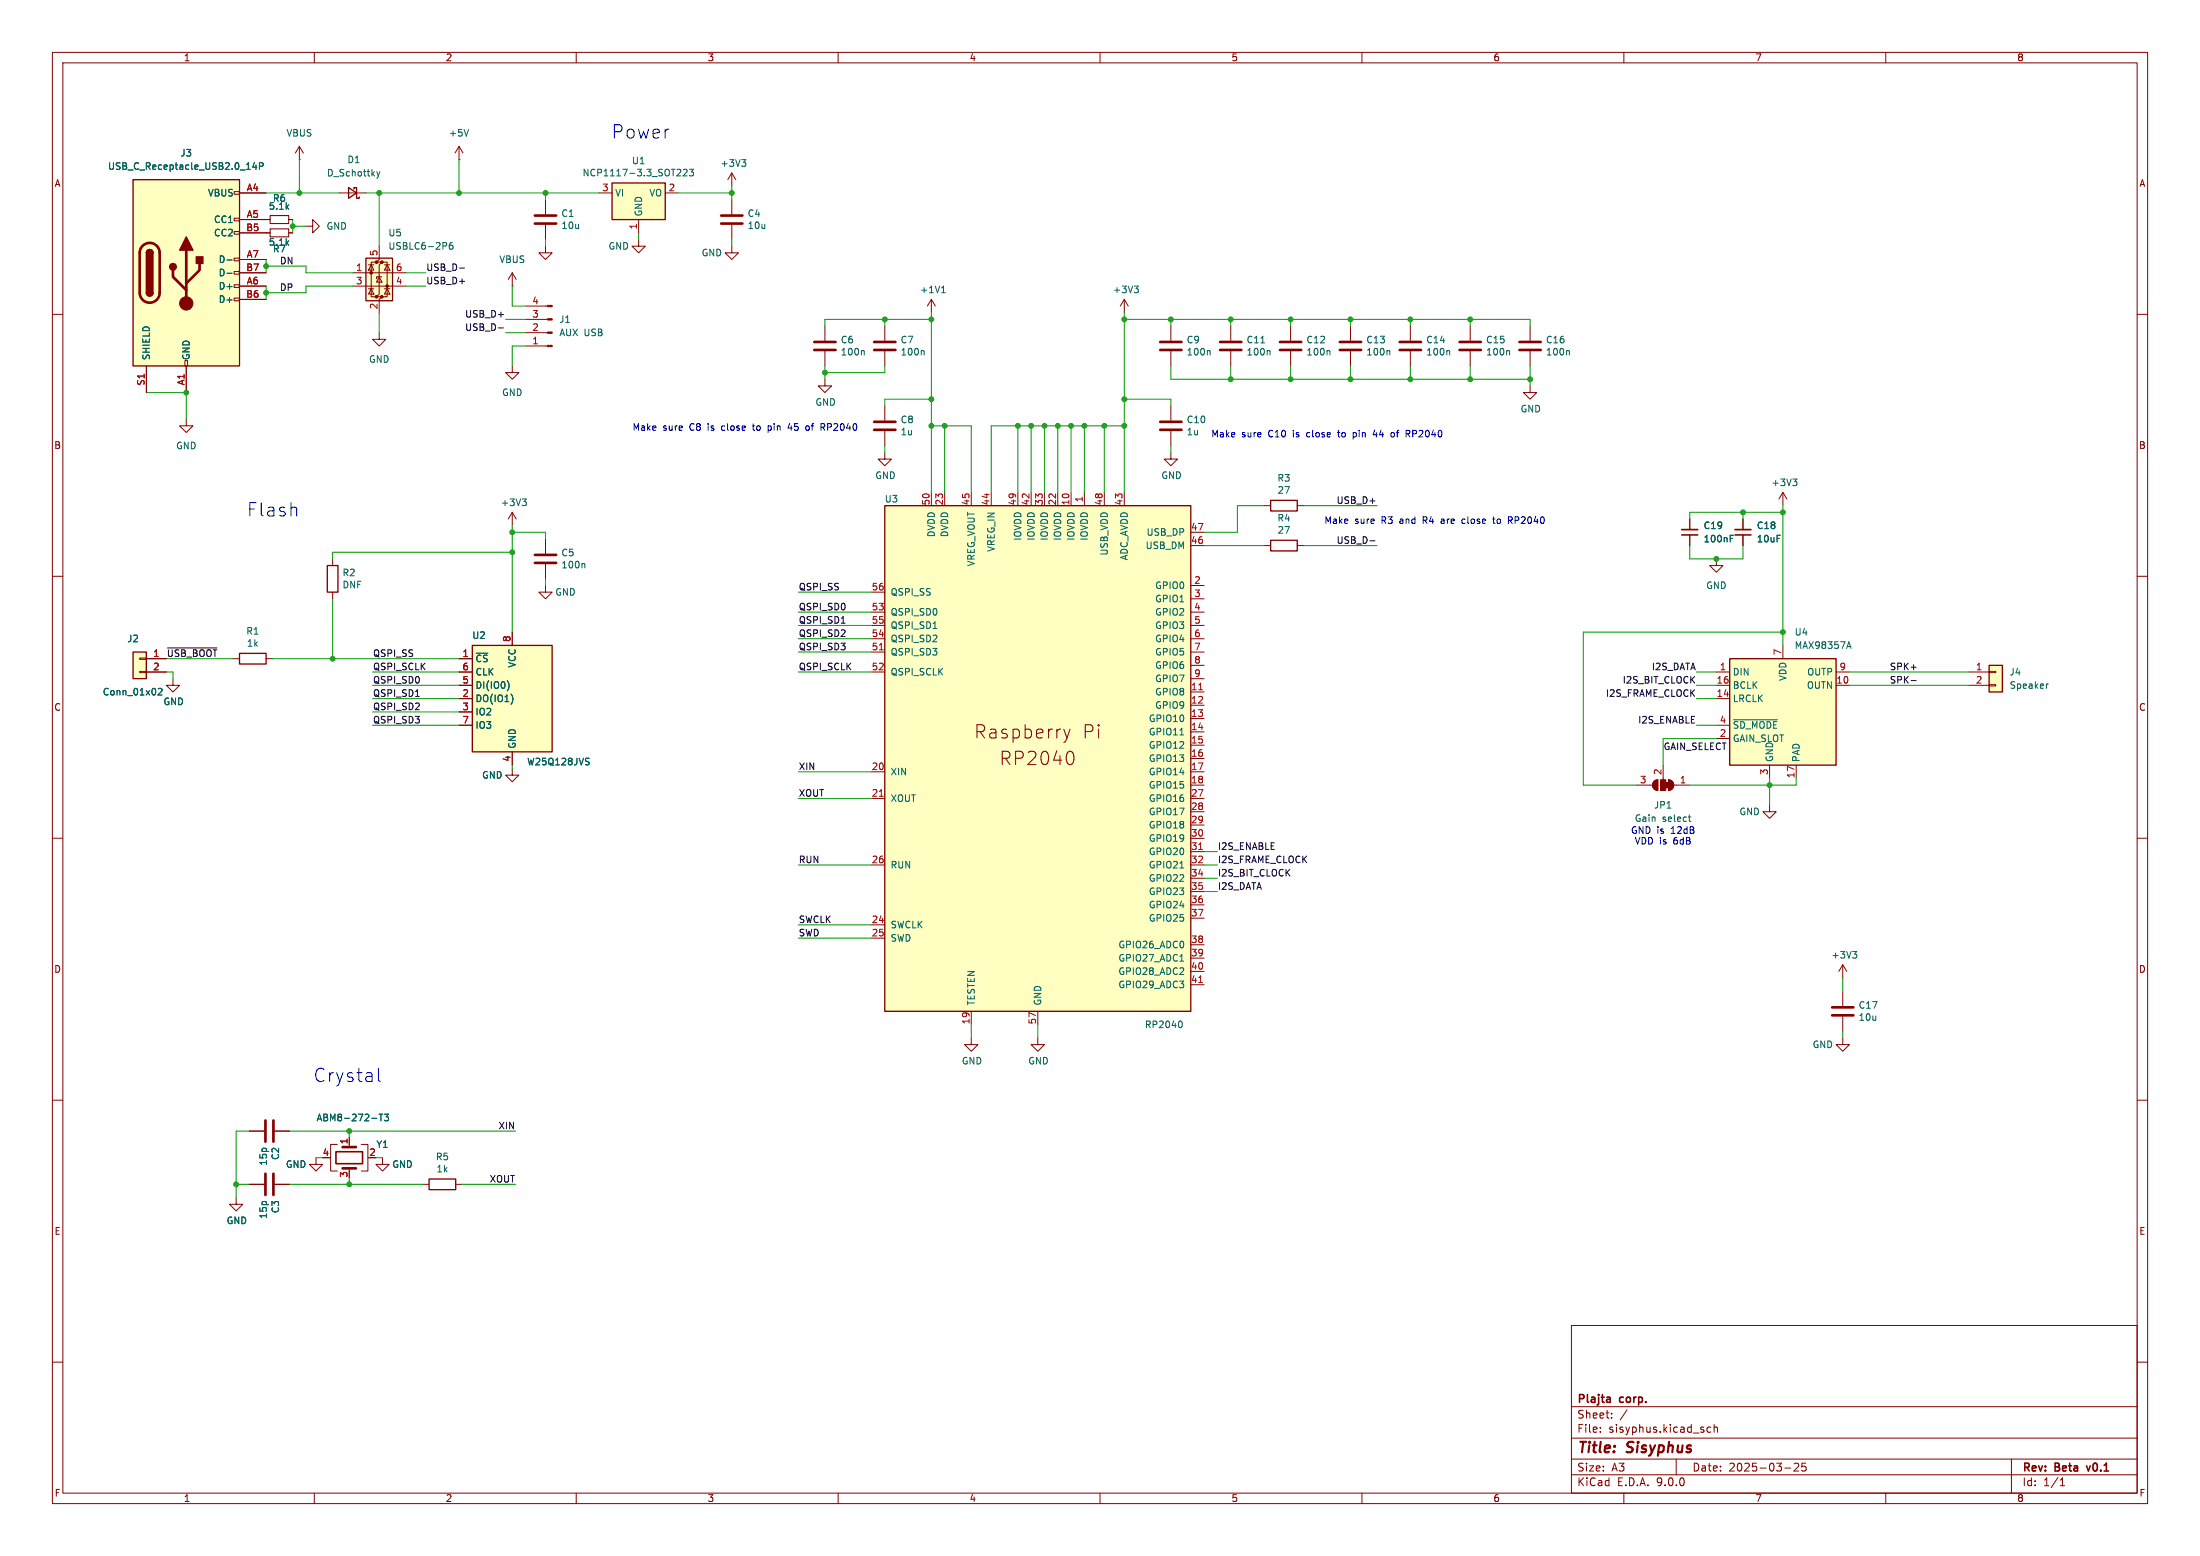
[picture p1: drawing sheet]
<svg xmlns="http://www.w3.org/2000/svg" width="420mm" height="297mm" viewBox="0 0 420 297" stroke-linecap="round" stroke-linejoin="round" font-family="sans-serif">
<g fill="none" stroke="#840000" stroke-width=".19">
<path d="M10 10h400v277h-400zM12 12h396v273h-396zM60 10v2M110 10v2M160 10v2M210 10v2M260 10v2M310 10v2M360 10v2M10 60h2M408 60h2M168.9 86.4v1.2h1.3l-1.3 1.3-1.3-1.3h1.3"/>
<path d="M10 110h2M408 110h2M10 160h2M408 160h2M351.8 184.2l-.8 1.2M351.8 184.2l.8 1.2M351.8 184.2v2.5M10 210h2M408 210h2M300 253h108v32h-108zM10 260h2M300 278.5h108"/>
<path d="M300 274.5h108M300 268.5h108M305.5 273.2v.2M305.5 272.5v.1M307.7 270.5v.2M307.7 269.8v.1M310.6 269.1l-1.3 1.9M320 278.5v3M326.6 272.5l-.4-.1-.3 .3 .1 .6h.6M327.2 272.5l.2-.1 .4 .1 .1 .9M327.2 271.9v1.5M342.5 279.4l.6-.1 .2 .1 .1 .3-1 1.1h1"/>
<path d="M344.7 279.3h-.7l-.1 .7 .3-.1h.5l.1 .2-.1 .5-.2 .2-.6-.2M384 278.5v6.5M408 260h2M60 285v2M110 285v2M160 285v2M210 285v2M260 285v2M300 281.5h108M310 285v2M340.7 280.2h1.2M360 285v2"/>
<path d="M393.3 283.6h.9M393.3 282.5l.4-.4v1.5"/>
</g>
<path d="M307.2 266.7l.2 .2v.8M307.4 267.6l-.5 .1M307.4 267l-.5 .1M398.3 279.8l.4 1" fill="none" stroke="#840000" stroke-width=".3"/>
<path d="M353.7 181.6h.8l-.5 .5M354.2 182.1l.3 .2v.3l-.3 .3" fill="none" stroke="#006464" stroke-width=".19"/>
<path d="M379.7 127h2.6v5.1h-2.6z" fill="#ffffc2"/>
<path d="M45.7 124.7h5.1v2h-5.1zM379.7 127h2.6v5.1h-2.6z" fill="none" stroke="#840000" stroke-width=".25"/>
<path d="M327.7 106.7v1.3h1.2l-1.2 1.2-1.3-1.2h1.3M327.7 106.7h.1M44.4 125.7h1.3M50.8 125.7h1.3M375.9 128.3h3.8M375.9 130.8h3.8M379.7 128.1h1.3v.3h-1.3zM379.7 130.7h1.3v.2h-1.3z" fill="none" stroke="#840000" stroke-width=".19"/>
<path d="M391 130.5l-.3 .2" fill="none" stroke="#006464" stroke-width=".19"/>
<path d="M90.2 123.2h15.2v20.3h-15.2z" fill="#ffffc2"/>
<path d="M90.2 123.2h15.2v20.3h-15.2z" fill="none" stroke="#840000" stroke-width=".25"/>
<path d="M87.6 125.7h2.6M87.6 128.3h2.6M87.6 130.8h2.6M87.6 133.4h2.6M87.6 135.9h2.6M87.6 138.4h2.6M97.8 120.7v2.5M97.8 143.5v2.6M337.8 153.7v1.2h1.3l-1.3 1.3-1.3-1.3h1.3" fill="none" stroke="#840000" stroke-width=".19"/>
<path d="M96.9 130a1.49 1.49 0 0 1 0 1.8M97.9 133v.9M112 144.7l.5 .1M112.2 145.4l.3 .2-.3 .4" fill="none" stroke="#006464" stroke-width=".19"/>
<path d="M330.2 125.7h20.3v20.4h-20.3z" fill="#ffffc2"/>
<path d="M330.2 125.7h20.3v20.4h-20.3z" fill="none" stroke="#840000" stroke-width=".25"/>
<g fill="none" stroke="#840000" stroke-width=".19">
<path d="M177.8 57.2l-.8 1.2M177.8 57.2l.8 1.2M177.8 57.2v2.5M214.6 57.2l-.7 1.2M214.6 57.2l.8 1.2M214.6 57.2v2.5M168.9 62.2v2.8M168.9 67.1v2.8M168.9 77.5v2.8M168.9 82.3v2.8M332.7 99.1v2M332.7 102.1v2"/>
<path d="M327.7 128.3h2.5M327.7 130.8h2.5M327.7 133.4h2.5M327.7 138.4h2.5M340.4 123.2v2.5M350.5 128.3h2.6M350.5 130.8h2.6M327.7 141h2.5M337.8 146.1v2.5M342.9 146.1v2.5M351.8 189.2v2.8M351.8 194.1v2.8"/>
</g>
<path d="M179.8 55.9h.7M179.9 54.9l.2-.3v1.3M216.5 54.6h.8l-.4 .5M217.1 55.1l.2 .2v.3l-.2 .3M176.2 66.9l.2 .2v.7M330.9 137.4h8.4M352.7 123.4h.6M353 122.5l.4 1.3" fill="none" stroke="#006464" stroke-width=".19"/>
<path d="M331.2 102.1h3.1" fill="none" stroke="#840000" stroke-width=".3"/>
<path d="M331.2 101.1h3.1" fill="none" stroke="#840000" stroke-width=".33"/>
<path d="M166.9 65.3h4M166.9 66.8h4M166.9 80.5h4M166.9 82h4M349.8 192.3h4M349.8 193.8h4" fill="none" stroke="#840000" stroke-width=".51"/>
<path d="M168.9 96.5h58.4v96.5h-58.4z" fill="#ffffc2"/>
<path d="M168.9 96.5h58.4v96.5h-58.4zM62.5 108h2v5h-2z" fill="none" stroke="#840000" stroke-width=".25"/>
<g fill="none" stroke="#840000" stroke-width=".19">
<path d="M177.8 94v2.5M180.3 94v2.5M185.4 94v2.5M189.2 94v2.5M194.3 94v2.5M196.8 94v2.5M199.4 94v2.5M201.9 94v2.5M204.5 94v2.5M207 94v2.5M210.8 94v2.5M214.6 94v2.5"/>
<path d="M223.5 86.4v1.2h1.3l-1.3 1.3-1.3-1.3h1.3M63.5 106.7v1.3M63.5 113v1.3M166.4 113h2.5M166.4 116.8h2.5M166.4 119.4h2.5M227.3 116.8h2.6M227.3 119.4h2.6M227.3 101.6h2.6M227.3 104.1h2.6M227.3 111.8h2.6M227.3 114.3h2.6"/>
<path d="M166.4 121.9h2.5M166.4 124.5h2.5M166.4 128.3h2.5M203.1 139.2l.6 1.7M204.3 139.2l-.6 1.7M227.3 121.9h2.6M227.3 124.5h2.6M227.3 127h2.6M227.3 129.5h2.6M227.3 132.1h2.6M227.3 134.6h2.6M227.3 137.2h2.6"/>
<path d="M227.3 139.7h2.6M166.4 147.3h2.5M166.4 152.4h2.5M203.7 140.9l-.3 .6M204.7 143.5a1.9 1.9 0 0 1 0 2.3M227.3 147.3h2.6M227.3 152.4h2.6M227.3 142.2h2.6M227.3 144.8h2.6M227.3 149.9h2.6M227.3 154.9h2.6M227.3 157.5h2.6"/>
<path d="M166.4 165.1h2.5M166.4 176.5h2.5M166.4 179.1h2.5M227.3 165.1h2.6M227.3 160h2.6M227.3 162.6h2.6M227.3 167.6h2.6M227.3 170.2h2.6M227.3 172.7h2.6M227.3 175.3h2.6M185.4 198.1v1.3h1.3l-1.3 1.3-1.3-1.3h1.3M185.4 193v2.6"/>
<path d="M198.1 198.1v1.3h1.3l-1.3 1.3-1.3-1.3h1.3M198.1 193v2.6M227.3 180.3h2.6M227.3 182.9h2.6M227.3 185.4h2.6M227.3 188h2.6"/>
</g>
<path d="M178.1 120h.8M225.2 140.3h.8M225.2 165.7h.8M225.2 183.5h.8M225.4 194.9a.79 .79 0 0 1 0 1.3" fill="none" stroke="#006464" stroke-width=".19"/>
<path d="M167.9 124h.7M228.8 131.7h.8M167.9 152h.7M228.8 162.1h.8M228.8 187.5h.8" fill="none" stroke="#a90000" stroke-width=".19"/>
<path d="M25.4 124.5h2.5v5h-2.5z" fill="#ffffc2"/>
<path d="M25.4 124.5h2.5v5h-2.5zM81.9 225h5.1v2.1h-5.1z" fill="none" stroke="#840000" stroke-width=".25"/>
<g fill="none" stroke="#840000" stroke-width=".19">
<path d="M139.7 33l-.8 1.3M139.7 33l.8 1.3M139.7 33v2.6M121.9 45.7v1.3h1.3l-1.3 1.3-1.3-1.3h1.3M223.5 77.5v2.8M223.5 82.3v2.8M322.6 99.1v2M104.1 111.8v1.2h1.3l-1.3 1.3-1.2-1.3h1.2M104.1 102.9v2.8M104.1 107.7v2.8M322.6 102.1v2M26.7 125.6h1.2v.3h-1.2z"/>
<path d="M26.7 128.1h1.2v.3h-1.2zM27.9 125.7h3.8M27.9 128.3h3.8M33 129.5v1.3h1.3l-1.3 1.3-1.3-1.3h1.3M97.8 146.7v1.3h1.3l-1.3 1.2-1.3-1.2h1.3M47.6 215.9h2.8M52.5 215.9h2.7M64.4 218.4h-1.3v5.1h1.3M66.7 217.2v1.2M69 218.4h1.2v5.1h-1.2M45.1 228.6v1.3h1.3l-1.3 1.2-1.3-1.2h1.3M47.6 226.1h2.8"/>
<path d="M52.5 226.1h2.7M60.3 221v1.2h1.3l-1.3 1.3-1.2-1.3h1.2M62.9 221h.2M66.7 223v.5M73 221v1.2h1.3l-1.3 1.3-1.2-1.3h1.2M80.6 226.1h1.3M87 226.1h1.3"/>
</g>
<path d="M141.6 30.5h.8l-.4 .5M142.1 31l.3 .2v.3l-.3 .2M111.5 107.6l.1 .1v.7M330.3 102.8h.4M330.3 102.2h.6M30.2 131.5l.5-.1 .2 .4-.8 .9h.8M71 213.5h.9M72.3 212.7h.8M72.7 212.7v1.2M73.4 212.7h.8l-.5 .5 .4 .1v.5l-.2 .1-.5-.1" fill="none" stroke="#006464" stroke-width=".19"/>
<path d="M221.5 80.5h4.1M221.5 82h4.1M102.1 105.9h4.1M102.1 107.4h4.1M50.7 213.9v4M52.2 213.9v4M65.4 218.9h2.5M50.7 224v4.1M52.2 224v4.1M65.4 223h2.5" fill="none" stroke="#840000" stroke-width=".51"/>
<path d="M321.1 102.1h3M64.1 219.8h5.1v2.3h-5.1z" fill="none" stroke="#840000" stroke-width=".3"/>
<path d="M321.1 101.1h3" fill="none" stroke="#840000" stroke-width=".33"/>
<path d="M116.8 34.9h10.2v7h-10.2z" fill="#ffffc2"/>
<path d="M116.8 34.9h10.2v7h-10.2z" fill="none" stroke="#840000" stroke-width=".25"/>
<g fill="none" stroke="#840000" stroke-width=".19">
<path d="M104.1 38.1v2.8M114.3 36.8h2.5M127 36.8h2.5M139.7 38.1v2.8M97.8 54.6h.1M97.8 52.1l-.8 1.2M97.8 52.1l.8 1.2M97.8 52.1v2.5M100.3 58.4h4.2M104.1 47v1.3h1.3l-1.3 1.2-1.2-1.2h1.2M104.1 42.9v2.8M121.9 41.9v2.6"/>
<path d="M139.7 47v1.3h1.3l-1.3 1.2-1.3-1.2h1.3M139.7 42.9v2.8M100.3 66h4.2M100.3 63.5h4.2M100.3 61h4.2M157.5 72.4v1.3h1.2l-1.2 1.2-1.3-1.2h1.3M157.5 62.2v2.8M157.5 67.1v2.8M257.8 62.2v2.8M257.8 67.1v2.8M269.2 62.2v2.8M269.2 67.1v2.8"/>
<path d="M280.7 62.2v2.8M280.7 67.1v2.8M292.1 73.7v1.2h1.3l-1.3 1.3-1.3-1.3h1.3M292.1 62.2v2.8M292.1 67.1v2.8M340.4 94l-.8 1.3M340.4 94l.7 1.3M340.4 94v2.5M312.4 149.9h3.1M315.8 149.1l.7-.3v2.1a1.02 1.02 0 0 1-.9-.7 1.02 1.02 0 0 1 .2-1.1zM317.5 146.1v2.7M318.5 148.8a1.02 1.02 0 0 1 1 1.1 1.02 1.02 0 0 1-1 1z"/>
<path d="M319.5 149.9h3.1M351.8 198.1v1.3h1.3l-1.3 1.3-1.3-1.3h1.3"/>
</g>
<g fill="none" stroke="#006464" stroke-width=".19">
<path d="M129.2 33.6h.8M129.9 32.4v.4M130.4 32.4l.5-.1 .3 .4-.8 .9h.8M131.6 32.3h.8l-.4 .5 .3 .1v.6l-.2 .1-.5-.1M164.8 66.9l.2 .2v.7M265.1 66.9l.2 .2v.7M276.6 66.9l.1 .2v.7M288 66.9l.2 .2v.7M299.4 66.9l.2 .2v.7M342.3 91.4h.7l-.4 .5M342.8 91.9l.2 .3v.3l-.2 .2M322.3 155.9h.5"/>
<path d="M322.5 156.6l.3 .2"/>
</g>
<g fill="none" stroke="#840000" stroke-width=".51">
<path d="M102.1 41.1h4.1M102.1 42.7h4.1M137.7 41.1h4M137.7 42.7h4M155.4 65.3h4.1M155.4 66.8h4.1M255.8 65.3h4M255.8 66.8h4M267.2 65.3h4.1M267.2 66.8h4.1M278.6 65.3h4.1M278.6 66.8h4.1"/>
<path d="M290.1 65.3h4M290.1 66.8h4"/>
</g>
<g fill="#840000" stroke="#840000" stroke-width=".19">
<path d="M104.5 65.9h.9v.3h-.9z"/>
<path d="M104.5 63.4h.9v.2h-.9z"/>
<path d="M104.5 60.8h.9v.3h-.9z"/>
<path d="M104.5 58.3h.9v.2h-.9z"/>
<path d="M318 149.4h.5v1h-.5z"/>
<path d="M318.5 148.8a1.02 1.02 0 0 1 1 1.1 1.02 1.02 0 0 1-1 1z"/>
<path d="M317 148.8h1v2.1h-1z"/>
<path d="M315.8 149.1l.7-.3v2.1a1.02 1.02 0 0 1-.9-.7 1.02 1.02 0 0 1 .2-1.1z"/>
</g>
<path d="M69.8 49.3h5.1v8.1h-5.1z" fill="#ffffc2"/>
<g fill="#840000" stroke="#840000" stroke-width=".19">
<circle cx="70.9" cy="52.1" r=".25"/>
<circle cx="71.9" cy="50" r=".25"/>
<circle cx="71.9" cy="56.6" r=".25"/>
<circle cx="72.9" cy="50" r=".25"/>
<circle cx="72.9" cy="56.6" r=".25"/>
<circle cx="73.9" cy="54.6" r=".25"/>
</g>
<g fill="none" stroke="#840000" stroke-width=".19">
<path d="M57.1 30.5h.1M57.1 27.9l-.7 1.3M57.1 27.9l.8 1.3M57.1 27.9v2.6M64.8 36.8h5M87.6 30.5h.1M87.6 27.9l-.7 1.3M87.6 27.9l.8 1.3M87.6 27.9v2.6M50.8 41.9h.8M50.8 44.5h.8M55.1 41.9h.8"/>
<path d="M55.1 44.5h.8M67.3 52.1h10.2M67.3 54.6h10.2M70.4 55.1h1M70.4 50.5h1M70.9 50.5l.5 1.1h-1zM70.9 55.1l.5 1h-1zM71.9 50h-1v6.6h1M72.4 47v2.5l-.5 .5h1l-.5 .5v5.6l-.5 .5h1l-.5 .6v2.5M72.4 52.8l.5 1h-1zM72.9 52.8h-1v.4M72.9 50h1v6.6h-1"/>
<path d="M73.4 55.1h1M73.4 50.5h1M73.9 50.5l.5 1.1h-1zM73.9 55.1l.5 1h-1zM72.4 63.5v1.3h1.3l-1.3 1.2-1.3-1.2h1.3M97.8 69.9v1.2h1.3l-1.3 1.3-1.3-1.3h1.3M234.9 62.2v2.8M234.9 67.1v2.8M97.8 97.8l-.8 1.3M97.8 97.8l.8 1.3M97.8 97.8v2.5M241.3 96.5h1.3"/>
<path d="M247.6 96.5h1.3M241.3 104.1h1.3M247.6 104.1h1.3"/>
</g>
<path d="M66.5 35.8l1.6 1-1.6 1zM67.6 36.1v-.3h.5v2h.5v-.2M69.8 49.3h5.1v8.1h-5.1zM242.6 95.5h5v2h-5zM242.6 103.1h5v2.1h-5z" fill="none" stroke="#840000" stroke-width=".25"/>
<path d="M71.9 32.8l.3 .8M72.2 33.6l-.3 .4M72.5 32.8l-.3 .8M89.4 24.7l-.4 1.3M85.2 46.4l.1 .1-.1 .4M86.4 46.3l-.4 .1a.86 .86 0 0 0 0 1.2l.4-.2 .1-.4-.3-.2h-.3l-.1 .2M240.7 65.5h.7M242.3 66.9l.2 .2v.7M99.7 95.2h.8l-.5 .5M100.2 95.7l.3 .3v.3l-.3 .2" fill="none" stroke="#006464" stroke-width=".19"/>
<path d="M232.9 65.3h4.1M232.9 66.8h4.1" fill="none" stroke="#840000" stroke-width=".51"/>
<path d="M51.6 41.1h3.5v1.6h-3.5zM51.6 43.7h3.5v1.5h-3.5z" fill="none" stroke="#840000" stroke-width=".2"/>
<path d="M25.4 34.3h20.3v35.6h-20.3z" fill="#ffffc2"/>
<g fill="none" stroke="#840000" stroke-width=".19">
<path d="M44.7 36.6h1v.5h-1zM45.7 36.8h5.1M44.7 41.7h1v.5h-1zM44.7 44.2h1v.5h-1zM44.7 49.3h1v.5h-1zM44.7 51.8h1v.5h-1zM44.7 54.4h1v.5h-1zM44.7 56.9h1v.5h-1zM45.7 41.9h5.9M45.7 44.5h5.9M45.7 49.5h5.1M45.7 52.1h5.1"/>
<path d="M45.7 54.6h5.1M45.7 57.2h5.1M55.1 41.9h.8M55.1 44.5h.8M58.4 43.2h1.3v-1.3l1.3 1.3-1.3 1.3v-1.3M27.9 69.9v5M35.3 68.8h.5v1.1h-.5zM35.6 69.9v5M223.5 62.2v2.8M223.5 67.1v2.8M246.4 62.2v2.8M246.4 67.1v2.8"/>
<path d="M35.6 80v1.3h1.2l-1.2 1.3-1.3-1.3h1.3M322.6 99.1v2M332.7 99.1v2M322.6 102.1v2M332.7 102.1v2M27.9 125.7h3.8M27.9 128.3h3.8M87.6 125.7h2.6M87.6 128.3h2.6M87.6 130.8h2.6M87.6 133.4h2.6M87.6 135.9h2.6"/>
<path d="M87.6 138.4h2.6M97.8 120.7v2.5M97.8 143.5v2.6M47.6 215.9h2.8M52.5 215.9h2.7M66.7 217.2v1.2M47.6 226.1h2.8M52.5 226.1h2.7"/>
</g>
<path d="M25.4 34.3h20.3v35.6h-20.3zM27.9 48.3a.64 .64 0 0 1 .7-.7 .64 .64 0 0 1 .6 .7M27.9 55.9a.64 .64 0 0 0 .7 .6 .64 .64 0 0 0 .6-.6" fill="none" stroke="#840000" stroke-width=".25"/>
<path d="M27.2 46.9a1.9 1.9 0 0 1 2.1-.4 1.9 1.9 0 0 1 1.2 1.8v7.6a1.91 1.91 0 0 1-1.9 1.9 1.91 1.91 0 0 1-1.9-1.9v-7.8l.1-.6zM33 51.6v1.2l2.6 2.6M35.6 47.8v10.1M38.1 50.3v1.3l-2.5 2.5M221.5 65.3h4.1M221.5 66.8h4.1M244.3 65.3h4.1M244.3 66.8h4.1" fill="none" stroke="#840000" stroke-width=".51"/>
<g fill="#840000" stroke="#840000" stroke-width=".25">
<path d="M27.9 48.3h1.3v7.6h-1.3z"/>
<path d="M28.1 47.8a.64 .64 0 0 1 .7-.1 .64 .64 0 0 1 .4 .6h-1.3z"/>
<path d="M27.9 55.9h1.3a.64 .64 0 0 1-.6 .6 .64 .64 0 0 1-.7-.6z"/>
<path d="M35.6 45.2l1.2 2.6h-2.5z"/>
<path d="M37.5 49h1.2v1.3h-1.2z"/>
<circle cx="33" cy="50.9" r=".63"/>
</g>
<circle cx="35.6" cy="57.9" r="1.27" fill="#840000" stroke="#840000" stroke-width=".19"/>
<g fill="none" stroke="#006464" stroke-width=".19">
<path d="M48.6 31l-.3 .9h.7M48.9 31.5v.8M49.5 31.7h.6l.2-.2-.1-.3-.7-.1v1.2M43.3 49.6h1M43.3 52.2h1M230.8 66.9l.2 .2v.7M253.7 66.9l.2 .2v.7M330.3 102.8h.4M330.3 102.2h.6M30.2 131.5l.5-.1 .2 .4-.8 .9h.8M96.9 130a1.49 1.49 0 0 1 0 1.8M97.9 133v.9"/>
<path d="M112 144.7l.5 .1M112.2 145.4l.3 .2-.3 .4M71 213.5h.9M72.3 212.7h.8M72.7 212.7v1.2M73.4 212.7h.8l-.5 .5 .4 .1v.5l-.2 .1-.5-.1"/>
</g>
<path d="M87.7 51.2h1M95.1 62.6h1M160.6 119h.7M261.5 103.2h1M32 123.7h9.4M79.3 132.9h.7M364.8 129.9h1" fill="none" stroke="#0f0f0f" stroke-width=".19"/>
<g fill="none" stroke="#009600" stroke-width=".19">
<path d="M50.8 36.8h14M57.1 30.5v6.3M69.8 36.8h44.5M72.4 36.8v10.2M87.6 30.5v6.3M104.1 36.8v1.3M129.5 36.8h10.2M139.7 35.6v2.5M50.8 49.5v2.6M50.8 54.6v2.6M50.8 50.8h7.6v1.3h8.9M55.9 41.9v2.6"/>
<path d="M55.9 43.2h2.5M67.3 54.6h-8.9v1.3h-7.6M72.4 59.7v3.8M77.5 54.6h3.8M77.5 52.1h3.8M97.8 54.6v3.8h2.5M104.1 45.7v1.3M121.9 44.5v1.2M139.7 45.7v1.3M177.8 59.7v34.3M214.6 59.7v34.3M27.9 74.9h7.7v5.1"/>
<path d="M96.5 61h3.8M96.5 63.5h3.8M100.3 66h-2.5v3.9M157.5 69.9v2.5M168.9 61v1.2M168.9 69.9v1.2h-11.4M177.8 61h-20.3v1.2M177.8 76.2h-8.9v1.3M214.6 61h77.5v1.2M214.6 76.2h8.9v1.3M223.5 61v1.2M223.5 69.9v2.5h68.6"/>
<path d="M234.9 61v1.2M234.9 69.9v2.5M246.4 61v1.2M246.4 69.9v2.5M257.8 61v1.2M257.8 69.9v2.5M269.2 61v1.2M269.2 69.9v2.5M280.7 61v1.2M280.7 69.9v2.5M292.1 69.9v3.8M168.9 85.1v1.3"/>
<path d="M177.8 81.3h7.6v12.7M180.3 81.3v12.7M194.3 81.3v12.7M196.8 81.3v12.7M199.4 81.3v12.7M201.9 81.3v12.7M204.5 81.3v12.7M207 81.3v12.7M210.8 81.3v12.7M214.6 81.3h-25.4v12.7M223.5 85.1v1.3M241.3 96.5h-5.1v5.1h-6.3"/>
<path d="M248.9 96.5h14M332.7 97.8v1.3M340.4 96.5v26.7M340.4 97.8h-17.8v1.3M63.5 114.3v11.4M97.8 100.3v20.4M97.8 101.6h6.3v1.3M97.8 105.4h-34.3v1.3M104.1 110.5v1.3M152.4 119.4h14M152.4 116.8h14M152.4 113h14"/>
<path d="M229.9 104.1h11.4M248.9 104.1h14M322.6 104.1v2.6h10.1v-2.6M31.7 128.3h1.3v1.2M31.7 125.7h12.7M52.1 125.7h35.5M71.1 128.3h16.5M71.1 138.4h16.5M71.1 133.4h16.5M71.1 135.9h16.5M71.1 130.8h16.5M152.4 124.5h14"/>
<path d="M152.4 128.3h14M152.4 121.9h14M323.8 128.3h3.9M323.8 138.4h3.9M323.8 133.4h3.9M323.8 130.8h3.9M340.4 120.7h-38.1v29.2h10.1M353.1 128.3h22.8M353.1 130.8h22.8M97.8 146.1v.6M152.4 152.4h14M152.4 147.3h14"/>
<path d="M327.7 141h-10.2v5.1M337.8 148.6v5.1M342.9 148.6v1.3h-20.3M152.4 179.1h14M152.4 176.5h14M152.4 165.1h14M229.9 165.1h2.5M229.9 170.2h2.5M229.9 162.6h2.5M229.9 167.6h2.5M185.4 195.6v2.5M198.1 195.6v2.5"/>
<path d="M351.8 186.7v2.5M351.8 196.9v1.2M47.6 215.9h-2.5v12.7M55.2 215.9h43.2M66.7 215.9v1.3M45.1 226.1h2.5M55.2 226.1h25.4M60.3 221h1.3M66.7 224.8v1.3M71.8 221h1.2M88.3 226.1h10.1"/>
</g>
<g fill="none" stroke="#0000c2" stroke-width=".19">
<path d="M143.6 81.3h.5M143.8 80.9l.1 1.2M146.6 81.3v1.3M146.6 82.1h.4M147 81.3l-.4 .1M150.7 80.8l-.3 .9h.8M154 81.4l.3-.1 .2 .2-.1 .5-.1 .1h-.3M156.7 80.9h.5l.3 .2-.2 .4h-.6M157 81.5l.5 .6M255.3 82.6h.5M255.5 82.1l.1 1.2M258.3 82.6v1.2"/>
<path d="M258.3 83.3l.4 .1M258.7 82.6h-.4M262.4 82.1l-.3 .9h.8M265.7 82.6h.3l.2 .2-.1 .5-.1 .1-.3-.1M268.4 82.1h.5l.3 .3-.2 .3-.6 .1M268.7 82.8l.5 .6M275.3 99.1h-.2M275.3 99.4l-.2 .2 .2 .3M279.6 99.1h-.4l-.1 .2v.5l.5 .1M284.9 99.1h.5M285.1 98.6v1.1l.3 .2M288 98.6h.5l.2 .3-.1 .4h-.6"/>
<path d="M288.3 99.3l.4 .6M72.2 203.9v2.2l.4 .3"/>
</g>
<g fill="#009600" stroke="#009600" stroke-width=".19">
<circle cx="246.4" cy="72.4" r=".46"/>
<circle cx="246.4" cy="61" r=".46"/>
<circle cx="234.9" cy="61" r=".46"/>
<circle cx="223.5" cy="61" r=".46"/>
<circle cx="234.9" cy="72.4" r=".46"/>
<circle cx="332.7" cy="97.8" r=".46"/>
<circle cx="327.7" cy="106.7" r=".46"/>
<circle cx="214.6" cy="81.3" r=".46"/>
<circle cx="199.4" cy="81.3" r=".46"/>
<circle cx="196.8" cy="81.3" r=".46"/>
<circle cx="194.3" cy="81.3" r=".46"/>
<circle cx="210.8" cy="81.3" r=".46"/>
<circle cx="204.5" cy="81.3" r=".46"/>
<circle cx="207" cy="81.3" r=".46"/>
<circle cx="201.9" cy="81.3" r=".46"/>
<circle cx="177.8" cy="81.3" r=".46"/>
<circle cx="214.6" cy="76.2" r=".46"/>
<circle cx="214.6" cy="61" r=".46"/>
<circle cx="340.4" cy="97.8" r=".46"/>
<circle cx="340.4" cy="120.7" r=".46"/>
<circle cx="337.8" cy="149.9" r=".46"/>
<circle cx="257.8" cy="61" r=".46"/>
<circle cx="257.8" cy="72.4" r=".46"/>
<circle cx="269.2" cy="72.4" r=".46"/>
<circle cx="280.7" cy="61" r=".46"/>
<circle cx="269.2" cy="61" r=".46"/>
<circle cx="280.7" cy="72.4" r=".46"/>
<circle cx="292.1" cy="72.4" r=".46"/>
<circle cx="168.9" cy="61" r=".46"/>
<circle cx="139.7" cy="36.8" r=".46"/>
<circle cx="104.1" cy="36.8" r=".46"/>
<circle cx="157.5" cy="71.1" r=".46"/>
<circle cx="66.7" cy="215.9" r=".46"/>
<circle cx="45.1" cy="226.1" r=".46"/>
<circle cx="66.7" cy="226.1" r=".46"/>
<circle cx="177.8" cy="76.2" r=".46"/>
<circle cx="180.3" cy="81.3" r=".46"/>
<circle cx="177.8" cy="61" r=".46"/>
<circle cx="63.5" cy="125.7" r=".46"/>
<circle cx="50.8" cy="50.8" r=".46"/>
<circle cx="50.8" cy="55.9" r=".46"/>
<circle cx="35.6" cy="74.9" r=".46"/>
<circle cx="97.8" cy="105.4" r=".46"/>
<circle cx="97.8" cy="101.6" r=".46"/>
<circle cx="87.6" cy="36.8" r=".46"/>
<circle cx="72.4" cy="36.8" r=".46"/>
<circle cx="57.1" cy="36.8" r=".46"/>
<circle cx="55.9" cy="43.2" r=".46"/>
</g>
<g font-size="3.5" fill="#0000c2">
<text x="116.6" y="26.7">Power</text>
<text x="47" y="98.8">Flash</text>
<text x="59.7" y="206.8">Crystal</text>
</g>
<g font-size="3.5" fill="#840000">
<text x="185.9" y="141.2">Raspberry</text>
<text x="206.6" y="141.2">Pi</text>
<text x="190.8" y="146.3">RP2040</text>
</g>
<g font-size="2.8" fill="#840000">
<text x="301" y="277.9">Title:</text>
<text x="310.6" y="277.9">Sisyphus</text>
</g>
<g font-size="2.1" fill="#840000">
<text x="301" y="268.2">Plajta</text>
<text x="309.3" y="268.2">corp.</text>
<text x="301" y="273.7">File:</text>
<text x="301" y="271">Sheet:</text>
<text x="307.1" y="273.7">sisyphus.kicad_sch</text>
<text x="301" y="281.1">Size:</text>
<text x="307.6" y="281.1">A3</text>
<text x="323" y="281.1">Date:</text>
<text x="330" y="281.1">2025-03-25</text>
<text x="386" y="281.3">Rev:</text>
<text x="392.4" y="281.3">Beta</text>
<text x="399.1" y="281.3">v0.1</text>
<text x="301" y="283.9">KiCad</text>
<text x="308.7" y="283.9">E.D.A.</text>
<text x="316.3" y="283.9">9.0.0</text>
<text x="386" y="283.9">Id:</text>
<text x="390.1" y="283.9">1/1</text>
</g>
<g font-size="1.8" fill="#840000">
<text x="35" y="11.9">1</text>
<text x="85" y="11.9">2</text>
<text x="135" y="11.9">3</text>
<text x="185" y="11.9">4</text>
<text x="235" y="11.9">5</text>
<text x="285" y="11.9">6</text>
<text x="335" y="11.9">7</text>
<text x="385" y="11.9">8</text>
<text x="10.3" y="35.9">A</text>
<text x="408.3" y="35.9">A</text>
<text x="10.3" y="85.9">B</text>
<text x="408.2" y="85.9">B</text>
<text x="10.3" y="135.9">C</text>
<text x="408.2" y="135.9">C</text>
<text x="10.3" y="185.9">D</text>
<text x="408.2" y="185.9">D</text>
<text x="10.3" y="235.9">E</text>
<text x="408.3" y="235.9">E</text>
<text x="10.3" y="285.9">F</text>
<text x="35" y="286.9">1</text>
<text x="85" y="286.9">2</text>
<text x="135" y="286.9">3</text>
<text x="185" y="286.9">4</text>
<text x="235" y="286.9">5</text>
<text x="285" y="286.9">6</text>
<text x="335" y="286.9">7</text>
<text x="385" y="286.9">8</text>
<text x="408.3" y="285.9">F</text>
</g>
<g font-size="1.8" fill="#006464">
<text x="54.6" y="26.3">VBUS</text>
<text x="85.6" y="26.3">+5V</text>
<text x="20.5" y="32.6">USB_C_Receptacle_USB2.0_14P</text>
<text x="34.4" y="30.1">J3</text>
<text x="62.3" y="33.9">D_Schottky</text>
<text x="66.2" y="31.3">D1</text>
<text x="111.1" y="33.9">NCP1117-3.3_SOT223</text>
<text x="120.5" y="31.5">U1</text>
<text x="137.4" y="32">+3V3</text>
<text x="39.6" y="37.7">VBUS</text>
<text x="51.2" y="40.2">5.1k</text>
<text x="52" y="38.7">R6</text>
<text x="107.1" y="41.6">C1</text>
<text x="117.3" y="37.7">VI</text>
<text x="122.8" y="41.4" transform="rotate(-90 122.8 41.4)">GND</text>
<text x="123.9" y="37.7">VO</text>
<text x="142.6" y="41.6">C4</text>
<text x="40.8" y="42.8">CC1</text>
<text x="40.8" y="45.3">CC2</text>
<text x="51.2" y="47.1">5.1k</text>
<text x="62.2" y="44">GND</text>
<text x="74.1" y="45.3">U5</text>
<text x="74.1" y="47.9">USBLC6-2P6</text>
<text x="107.1" y="43.9">10u</text>
<text x="116.1" y="47.9">GND</text>
<text x="142.6" y="43.9">10u</text>
<text x="41.7" y="50.4">D-</text>
<text x="41.7" y="52.9">D-</text>
<text x="52" y="48.4">R7</text>
<text x="95.2" y="50.4">VBUS</text>
<text x="133.9" y="49.1">GND</text>
<text x="41.7" y="55.5">D+</text>
<text x="41.7" y="58">D+</text>
<text x="175.5" y="56.2">+1V1</text>
<text x="212.4" y="56.2">+3V3</text>
<text x="106.7" y="61.8">J1</text>
<text x="106.7" y="64.4">AUX USB</text>
<text x="160.4" y="65.7">C6</text>
<text x="171.8" y="65.7">C7</text>
<text x="226.5" y="65.7">C9</text>
<text x="237.9" y="65.7">C11</text>
<text x="249.3" y="65.7">C12</text>
<text x="260.7" y="65.7">C13</text>
<text x="272.2" y="65.7">C14</text>
<text x="283.6" y="65.7">C15</text>
<text x="295" y="65.7">C16</text>
<text x="28.8" y="68.8" transform="rotate(-90 28.8 68.8)">SHIELD</text>
<text x="36.4" y="68.8" transform="rotate(-90 36.4 68.8)">GND</text>
<text x="70.4" y="69.4">GND</text>
<text x="160.4" y="68">100n</text>
<text x="171.8" y="68">100n</text>
<text x="226.5" y="68">100n</text>
<text x="237.9" y="68">100n</text>
<text x="249.3" y="68">100n</text>
<text x="260.7" y="68">100n</text>
<text x="272.2" y="68">100n</text>
<text x="283.6" y="68">100n</text>
<text x="295" y="68">100n</text>
<text x="95.8" y="75.8">GND</text>
<text x="155.6" y="77.6">GND</text>
<text x="171.8" y="81">C8</text>
<text x="171.8" y="83.3">1u</text>
<text x="226.5" y="83.3">1u</text>
<text x="226.5" y="81">C10</text>
<text x="290.2" y="78.9">GND</text>
<text x="33.5" y="86">GND</text>
<text x="167" y="91.6">GND</text>
<text x="221.6" y="91.6">GND</text>
<text x="243.8" y="92.1">R3</text>
<text x="243.8" y="94.4">27</text>
<text x="338.1" y="93">+3V3</text>
<text x="95.5" y="96.8">+3V3</text>
<text x="168.8" y="96.1">U3</text>
<text x="243.8" y="99.7">R4</text>
<text x="325.1" y="101.2">C19</text>
<text x="335.3" y="101.2">C18</text>
<text x="107.1" y="106.4">C5</text>
<text x="178.7" y="102.6" transform="rotate(-90 178.7 102.6)">DVDD</text>
<text x="181.2" y="102.6" transform="rotate(-90 181.2 102.6)">DVDD</text>
<text x="190.1" y="105.4" transform="rotate(-90 190.1 105.4)">VREG_IN</text>
<text x="195.2" y="103.3" transform="rotate(-90 195.2 103.3)">IOVDD</text>
<text x="197.7" y="103.3" transform="rotate(-90 197.7 103.3)">IOVDD</text>
<text x="200.3" y="103.3" transform="rotate(-90 200.3 103.3)">IOVDD</text>
<text x="202.8" y="103.3" transform="rotate(-90 202.8 103.3)">IOVDD</text>
<text x="205.3" y="103.3" transform="rotate(-90 205.3 103.3)">IOVDD</text>
<text x="207.9" y="103.3" transform="rotate(-90 207.9 103.3)">IOVDD</text>
<text x="211.7" y="106.1" transform="rotate(-90 211.7 106.1)">USB_VDD</text>
<text x="215.5" y="107.1" transform="rotate(-90 215.5 107.1)">ADC_AVDD</text>
<text x="218.6" y="105">USB_DM</text>
<text x="218.8" y="102.5">USB_DP</text>
<text x="243.8" y="102.1">27</text>
<text x="325.1" y="103.7">100nF</text>
<text x="335.3" y="103.7">10uF</text>
<text x="65.3" y="110.2">R2</text>
<text x="65.3" y="112.5">DNF</text>
<text x="105.9" y="113.9">GND</text>
<text x="107.1" y="108.7">100n</text>
<text x="169.9" y="113.9">QSPI_SS</text>
<text x="186.3" y="108.2" transform="rotate(-90 186.3 108.2)">VREG_VOUT</text>
<text x="220.4" y="112.6">GPIO0</text>
<text x="325.6" y="112.6">GND</text>
<text x="169.9" y="117.7">QSPI_SD0</text>
<text x="220.4" y="115.2">GPIO1</text>
<text x="220.4" y="117.7">GPIO2</text>
<text x="24.2" y="122.8">J2</text>
<text x="46.9" y="121.3">R1</text>
<text x="47" y="123.6">1k</text>
<text x="90.1" y="122.1">U2</text>
<text x="169.9" y="120.2">QSPI_SD1</text>
<text x="169.9" y="122.8">QSPI_SD2</text>
<text x="169.9" y="125.3">QSPI_SD3</text>
<text x="220.4" y="120.2">GPIO3</text>
<text x="220.4" y="122.8">GPIO4</text>
<text x="220.4" y="125.3">GPIO5</text>
<text x="342.5" y="121.5">U4</text>
<text x="342.5" y="124.1">MAX98357A</text>
<text x="90.7" y="126.6">~{CS}</text>
<text x="90.7" y="129.1">CLK</text>
<text x="90.7" y="131.7">DI(IO0)</text>
<text x="98.7" y="127.5" transform="rotate(-90 98.7 127.5)">VCC</text>
<text x="169.9" y="129.1">QSPI_SCLK</text>
<text x="220.4" y="127.9">GPIO6</text>
<text x="220.4" y="130.4">GPIO7</text>
<text x="330.7" y="129.1">DIN</text>
<text x="330.7" y="131.7">BCLK</text>
<text x="341.2" y="130.1" transform="rotate(-90 341.2 130.1)">VDD</text>
<text x="344.8" y="131.7">OUTN</text>
<text x="344.9" y="129.1">OUTP</text>
<text x="383.5" y="129.1">J4</text>
<text x="383.5" y="131.7">Speaker</text>
<text x="19.5" y="132.9">Conn_01x02</text>
<text x="31.1" y="134.8">GND</text>
<text x="90.7" y="134.2">DO(IO1)</text>
<text x="90.7" y="136.8">IO2</text>
<text x="220.4" y="132.9">GPIO8</text>
<text x="220.4" y="135.5">GPIO9</text>
<text x="330.7" y="134.2">LRCLK</text>
<text x="90.7" y="139.3">IO3</text>
<text x="98.7" y="143" transform="rotate(-90 98.7 143)">GND</text>
<text x="219.2" y="138">GPIO10</text>
<text x="219.2" y="140.6">GPIO11</text>
<text x="219.2" y="143.1">GPIO12</text>
<text x="330.7" y="139.3">~{SD_MODE}</text>
<text x="330.7" y="141.8">GAIN_SLOT</text>
<text x="91.9" y="148.8">GND</text>
<text x="100.5" y="146.3">W25Q128JVS</text>
<text x="169.9" y="148.2">XIN</text>
<text x="219.2" y="145.6">GPIO13</text>
<text x="219.2" y="148.2">GPIO14</text>
<text x="338.7" y="145.5" transform="rotate(-90 338.7 145.5)">GND</text>
<text x="343.8" y="145.5" transform="rotate(-90 343.8 145.5)">PAD</text>
<text x="169.9" y="153.3">XOUT</text>
<text x="219.2" y="150.7">GPIO15</text>
<text x="219.2" y="153.3">GPIO16</text>
<text x="219.2" y="155.8">GPIO17</text>
<text x="315.7" y="154.5">JP1</text>
<text x="332" y="155.8">GND</text>
<text x="219.2" y="158.3">GPIO18</text>
<text x="219.2" y="160.9">GPIO19</text>
<text x="312" y="157.1">Gain</text>
<text x="317.3" y="157.1">select</text>
<text x="169.9" y="166">RUN</text>
<text x="219.2" y="163.4">GPIO20</text>
<text x="219.2" y="166">GPIO21</text>
<text x="219.2" y="168.5">GPIO22</text>
<text x="219.2" y="171">GPIO23</text>
<text x="219.2" y="173.6">GPIO24</text>
<text x="169.9" y="177.4">SWCLK</text>
<text x="169.9" y="179.9">SWD</text>
<text x="219.2" y="176.1">GPIO25</text>
<text x="213.4" y="181.2">GPIO26_ADC0</text>
<text x="213.4" y="183.7">GPIO27_ADC1</text>
<text x="349.5" y="183.2">+3V3</text>
<text x="213.4" y="186.3">GPIO28_ADC2</text>
<text x="213.4" y="188.8">GPIO29_ADC3</text>
<text x="186.3" y="192" transform="rotate(-90 186.3 192)">TESTEN</text>
<text x="199" y="192" transform="rotate(-90 199 192)">GND</text>
<text x="218.5" y="196.4">RP2040</text>
<text x="354.7" y="192.7">C17</text>
<text x="354.7" y="195">10u</text>
<text x="183.5" y="203.4">GND</text>
<text x="196.2" y="203.4">GND</text>
<text x="345.9" y="200.3">GND</text>
<text x="60.3" y="214.2">ABM8-272-T3</text>
<text x="53.5" y="221.5" transform="rotate(-90 53.5 221.5)">C2</text>
<text x="71.8" y="219.3">Y1</text>
<text x="83.1" y="221.7">R5</text>
<text x="51.2" y="222.6" transform="rotate(-90 51.2 222.6)">15p</text>
<text x="54.5" y="223.1">GND</text>
<text x="74.8" y="223.1">GND</text>
<text x="83.2" y="224">1k</text>
<text x="43.2" y="233.9">GND</text>
<text x="51.2" y="232.8" transform="rotate(-90 51.2 232.8)">15p</text>
<text x="53.5" y="231.7" transform="rotate(-90 53.5 231.7)">C3</text>
</g>
<g font-size="1.8" fill="#a90000">
<text x="47" y="36.6">A4</text>
<text x="47" y="41.7">A5</text>
<text x="114.9" y="36.6">3</text>
<text x="127.6" y="36.6">2</text>
<text x="46.9" y="44.2">B5</text>
<text x="121.7" y="43.9" transform="rotate(-90 121.7 43.9)">1</text>
<text x="46.9" y="51.8">B7</text>
<text x="47" y="49.3">A7</text>
<text x="67.9" y="51.8">1</text>
<text x="72.1" y="49" transform="rotate(-90 72.1 49)">5</text>
<text x="75.5" y="51.8">6</text>
<text x="46.9" y="56.9">B6</text>
<text x="47" y="54.4">A6</text>
<text x="67.9" y="54.4">3</text>
<text x="72.1" y="59.1" transform="rotate(-90 72.1 59.1)">2</text>
<text x="75.5" y="54.4">4</text>
<text x="101.5" y="58.2">4</text>
<text x="101.5" y="65.8">1</text>
<text x="101.5" y="63.2">2</text>
<text x="101.5" y="60.7">3</text>
<text x="27.7" y="73.7" transform="rotate(-90 27.7 73.7)">S1</text>
<text x="35.3" y="73.6" transform="rotate(-90 35.3 73.6)">A1</text>
<text x="206.8" y="96" transform="rotate(-90 206.8 96)">1</text>
<text x="177.5" y="96.6" transform="rotate(-90 177.5 96.6)">50</text>
<text x="180.1" y="96.6" transform="rotate(-90 180.1 96.6)">23</text>
<text x="185.2" y="96.6" transform="rotate(-90 185.2 96.6)">45</text>
<text x="189" y="96.6" transform="rotate(-90 189 96.6)">44</text>
<text x="194.1" y="96.6" transform="rotate(-90 194.1 96.6)">49</text>
<text x="196.6" y="96.6" transform="rotate(-90 196.6 96.6)">42</text>
<text x="199.1" y="96.6" transform="rotate(-90 199.1 96.6)">33</text>
<text x="201.7" y="96.6" transform="rotate(-90 201.7 96.6)">22</text>
<text x="204.2" y="96.6" transform="rotate(-90 204.2 96.6)">10</text>
<text x="210.6" y="96.6" transform="rotate(-90 210.6 96.6)">48</text>
<text x="214.4" y="96.6" transform="rotate(-90 214.4 96.6)">43</text>
<text x="227.3" y="101.3">47</text>
<text x="227.3" y="103.9">46</text>
<text x="166.3" y="112.8">56</text>
<text x="227.9" y="111.5">2</text>
<text x="166.3" y="116.6">53</text>
<text x="166.3" y="119.1">55</text>
<text x="227.9" y="114">3</text>
<text x="227.9" y="116.6">4</text>
<text x="227.9" y="119.1">5</text>
<text x="29.1" y="125.5">1</text>
<text x="88.2" y="125.5">1</text>
<text x="97.5" y="122.6" transform="rotate(-90 97.5 122.6)">8</text>
<text x="166.3" y="121.7">54</text>
<text x="166.3" y="124.2">51</text>
<text x="227.9" y="121.7">6</text>
<text x="227.9" y="124.2">7</text>
<text x="340.1" y="125.2" transform="rotate(-90 340.1 125.2)">7</text>
<text x="29.1" y="128">2</text>
<text x="88.2" y="128">6</text>
<text x="88.2" y="130.6">5</text>
<text x="166.3" y="128">52</text>
<text x="227.3" y="131.8">11</text>
<text x="227.9" y="126.7">8</text>
<text x="227.9" y="129.3">9</text>
<text x="327.6" y="130.6">16</text>
<text x="328.2" y="128">1</text>
<text x="350.5" y="130.6">10</text>
<text x="351.1" y="128">9</text>
<text x="377.1" y="128">1</text>
<text x="377.1" y="130.6">2</text>
<text x="88.2" y="133.1">2</text>
<text x="88.2" y="135.6">3</text>
<text x="227.3" y="134.4">12</text>
<text x="227.3" y="136.9">13</text>
<text x="327.6" y="133.1">14</text>
<text x="88.2" y="138.2">7</text>
<text x="227.3" y="139.4">14</text>
<text x="227.3" y="142">15</text>
<text x="328.2" y="138.2">4</text>
<text x="328.2" y="140.7">2</text>
<text x="97.5" y="145.5" transform="rotate(-90 97.5 145.5)">4</text>
<text x="166.3" y="147.1">20</text>
<text x="227.3" y="144.5">16</text>
<text x="227.3" y="147.1">17</text>
<text x="227.3" y="149.6">18</text>
<text x="313" y="149.6">3</text>
<text x="317.2" y="148" transform="rotate(-90 317.2 148)">2</text>
<text x="320.6" y="149.6">1</text>
<text x="337.6" y="148" transform="rotate(-90 337.6 148)">3</text>
<text x="342.6" y="148.6" transform="rotate(-90 342.6 148.6)">17</text>
<text x="166.3" y="152.1">21</text>
<text x="227.3" y="152.1">27</text>
<text x="227.3" y="154.7">28</text>
<text x="227.3" y="157.2">29</text>
<text x="227.3" y="159.8">30</text>
<text x="166.3" y="164.8">26</text>
<text x="227.3" y="162.3">31</text>
<text x="227.3" y="164.8">32</text>
<text x="227.3" y="167.4">34</text>
<text x="227.3" y="169.9">35</text>
<text x="227.3" y="172.5">36</text>
<text x="166.3" y="176.3">24</text>
<text x="166.3" y="178.8">25</text>
<text x="227.3" y="175">37</text>
<text x="227.3" y="180.1">38</text>
<text x="227.3" y="182.6">39</text>
<text x="227.3" y="185.2">40</text>
<text x="227.3" y="187.7">41</text>
<text x="185.2" y="195.6" transform="rotate(-90 185.2 195.6)">19</text>
<text x="197.9" y="195.6" transform="rotate(-90 197.9 195.6)">57</text>
<text x="61.5" y="220.7">4</text>
<text x="66.4" y="218.5" transform="rotate(-90 66.4 218.5)">1</text>
<text x="70.4" y="220.7">2</text>
<text x="66.4" y="224.9" transform="rotate(-90 66.4 224.9)">3</text>
</g>
<g font-size="1.8" fill="#0f0f0f">
<text x="53.3" y="50.5">DN</text>
<text x="81.3" y="51.8">USB_D-</text>
<text x="53.3" y="55.6">DP</text>
<text x="81.3" y="54.3">USB_D+</text>
<text x="88.7" y="60.7">USB_D+</text>
<text x="88.7" y="63.2">USB_D-</text>
<text x="255.1" y="96.3">USB_D+</text>
<text x="255.1" y="103.9">USB_D-</text>
<text x="152.4" y="112.8">QSPI_SS</text>
<text x="152.4" y="116.6">QSPI_SD0</text>
<text x="152.4" y="119.1">QSPI_SD1</text>
<text x="31.7" y="125.5">~{USB_BOOT}</text>
<text x="71.1" y="125.5">QSPI_SS</text>
<text x="152.4" y="124.2">QSPI_SD3</text>
<text x="152.4" y="121.7">QSPI_SD2</text>
<text x="71.1" y="128">QSPI_SCLK</text>
<text x="71.1" y="130.5">QSPI_SD0</text>
<text x="152.4" y="128">QSPI_SCLK</text>
<text x="309.7" y="130.5">I2S_BIT_CLOCK</text>
<text x="315.2" y="128">I2S_DATA</text>
<text x="360.7" y="128">SPK+</text>
<text x="360.7" y="130.5">SPK-</text>
<text x="71.1" y="133.1">QSPI_SD1</text>
<text x="71.1" y="135.6">QSPI_SD2</text>
<text x="306.5" y="133.1">I2S_FRAME_CLOCK</text>
<text x="71.1" y="138.2">QSPI_SD3</text>
<text x="312.6" y="138.2">I2S_ENABLE</text>
<text x="317.5" y="143.2">GAIN_SELECT</text>
<text x="152.4" y="147.1">XIN</text>
<text x="152.4" y="152.1">XOUT</text>
<text x="152.4" y="164.8">RUN</text>
<text x="232.4" y="162.3">I2S_ENABLE</text>
<text x="232.4" y="164.8">I2S_FRAME_CLOCK</text>
<text x="232.4" y="167.4">I2S_BIT_CLOCK</text>
<text x="232.4" y="169.9">I2S_DATA</text>
<text x="152.4" y="176.3">SWCLK</text>
<text x="152.4" y="178.8">SWD</text>
<text x="95.1" y="215.6">XIN</text>
<text x="93.4" y="225.8">XOUT</text>
</g>
<g font-size="1.8" fill="#0000c2">
<text x="120.6" y="82.3">Make</text>
<text x="126.5" y="82.3">sure</text>
<text x="131.8" y="82.3">C8</text>
<text x="135.4" y="82.3">is</text>
<text x="138.2" y="82.3">close</text>
<text x="144.4" y="82.3">to</text>
<text x="147.5" y="82.3">pin</text>
<text x="151.5" y="82.3">45</text>
<text x="155.1" y="82.3">of</text>
<text x="158.2" y="82.3">RP2040</text>
<text x="231.1" y="83.6">Make</text>
<text x="237" y="83.6">sure</text>
<text x="242.3" y="83.6">C10</text>
<text x="247.1" y="83.6">is</text>
<text x="249.9" y="83.6">close</text>
<text x="256.1" y="83.6">to</text>
<text x="259.1" y="83.6">pin</text>
<text x="263.2" y="83.6">44</text>
<text x="266.8" y="83.6">of</text>
<text x="269.9" y="83.6">RP2040</text>
<text x="252.7" y="100.1">Make</text>
<text x="258.6" y="100.1">sure</text>
<text x="263.8" y="100.1">R3</text>
<text x="267.5" y="100.1">and</text>
<text x="272.1" y="100.1">R4</text>
<text x="275.8" y="100.1">are</text>
<text x="280" y="100.1">close</text>
<text x="286.1" y="100.1">to</text>
<text x="289.2" y="100.1">RP2040</text>
<text x="311.3" y="159.4">GND is</text>
<text x="312" y="161.4">VDD is</text>
<text x="319.1" y="159.4">12dB</text>
<text x="319.6" y="161.4">6dB</text>
</g>
</svg>
